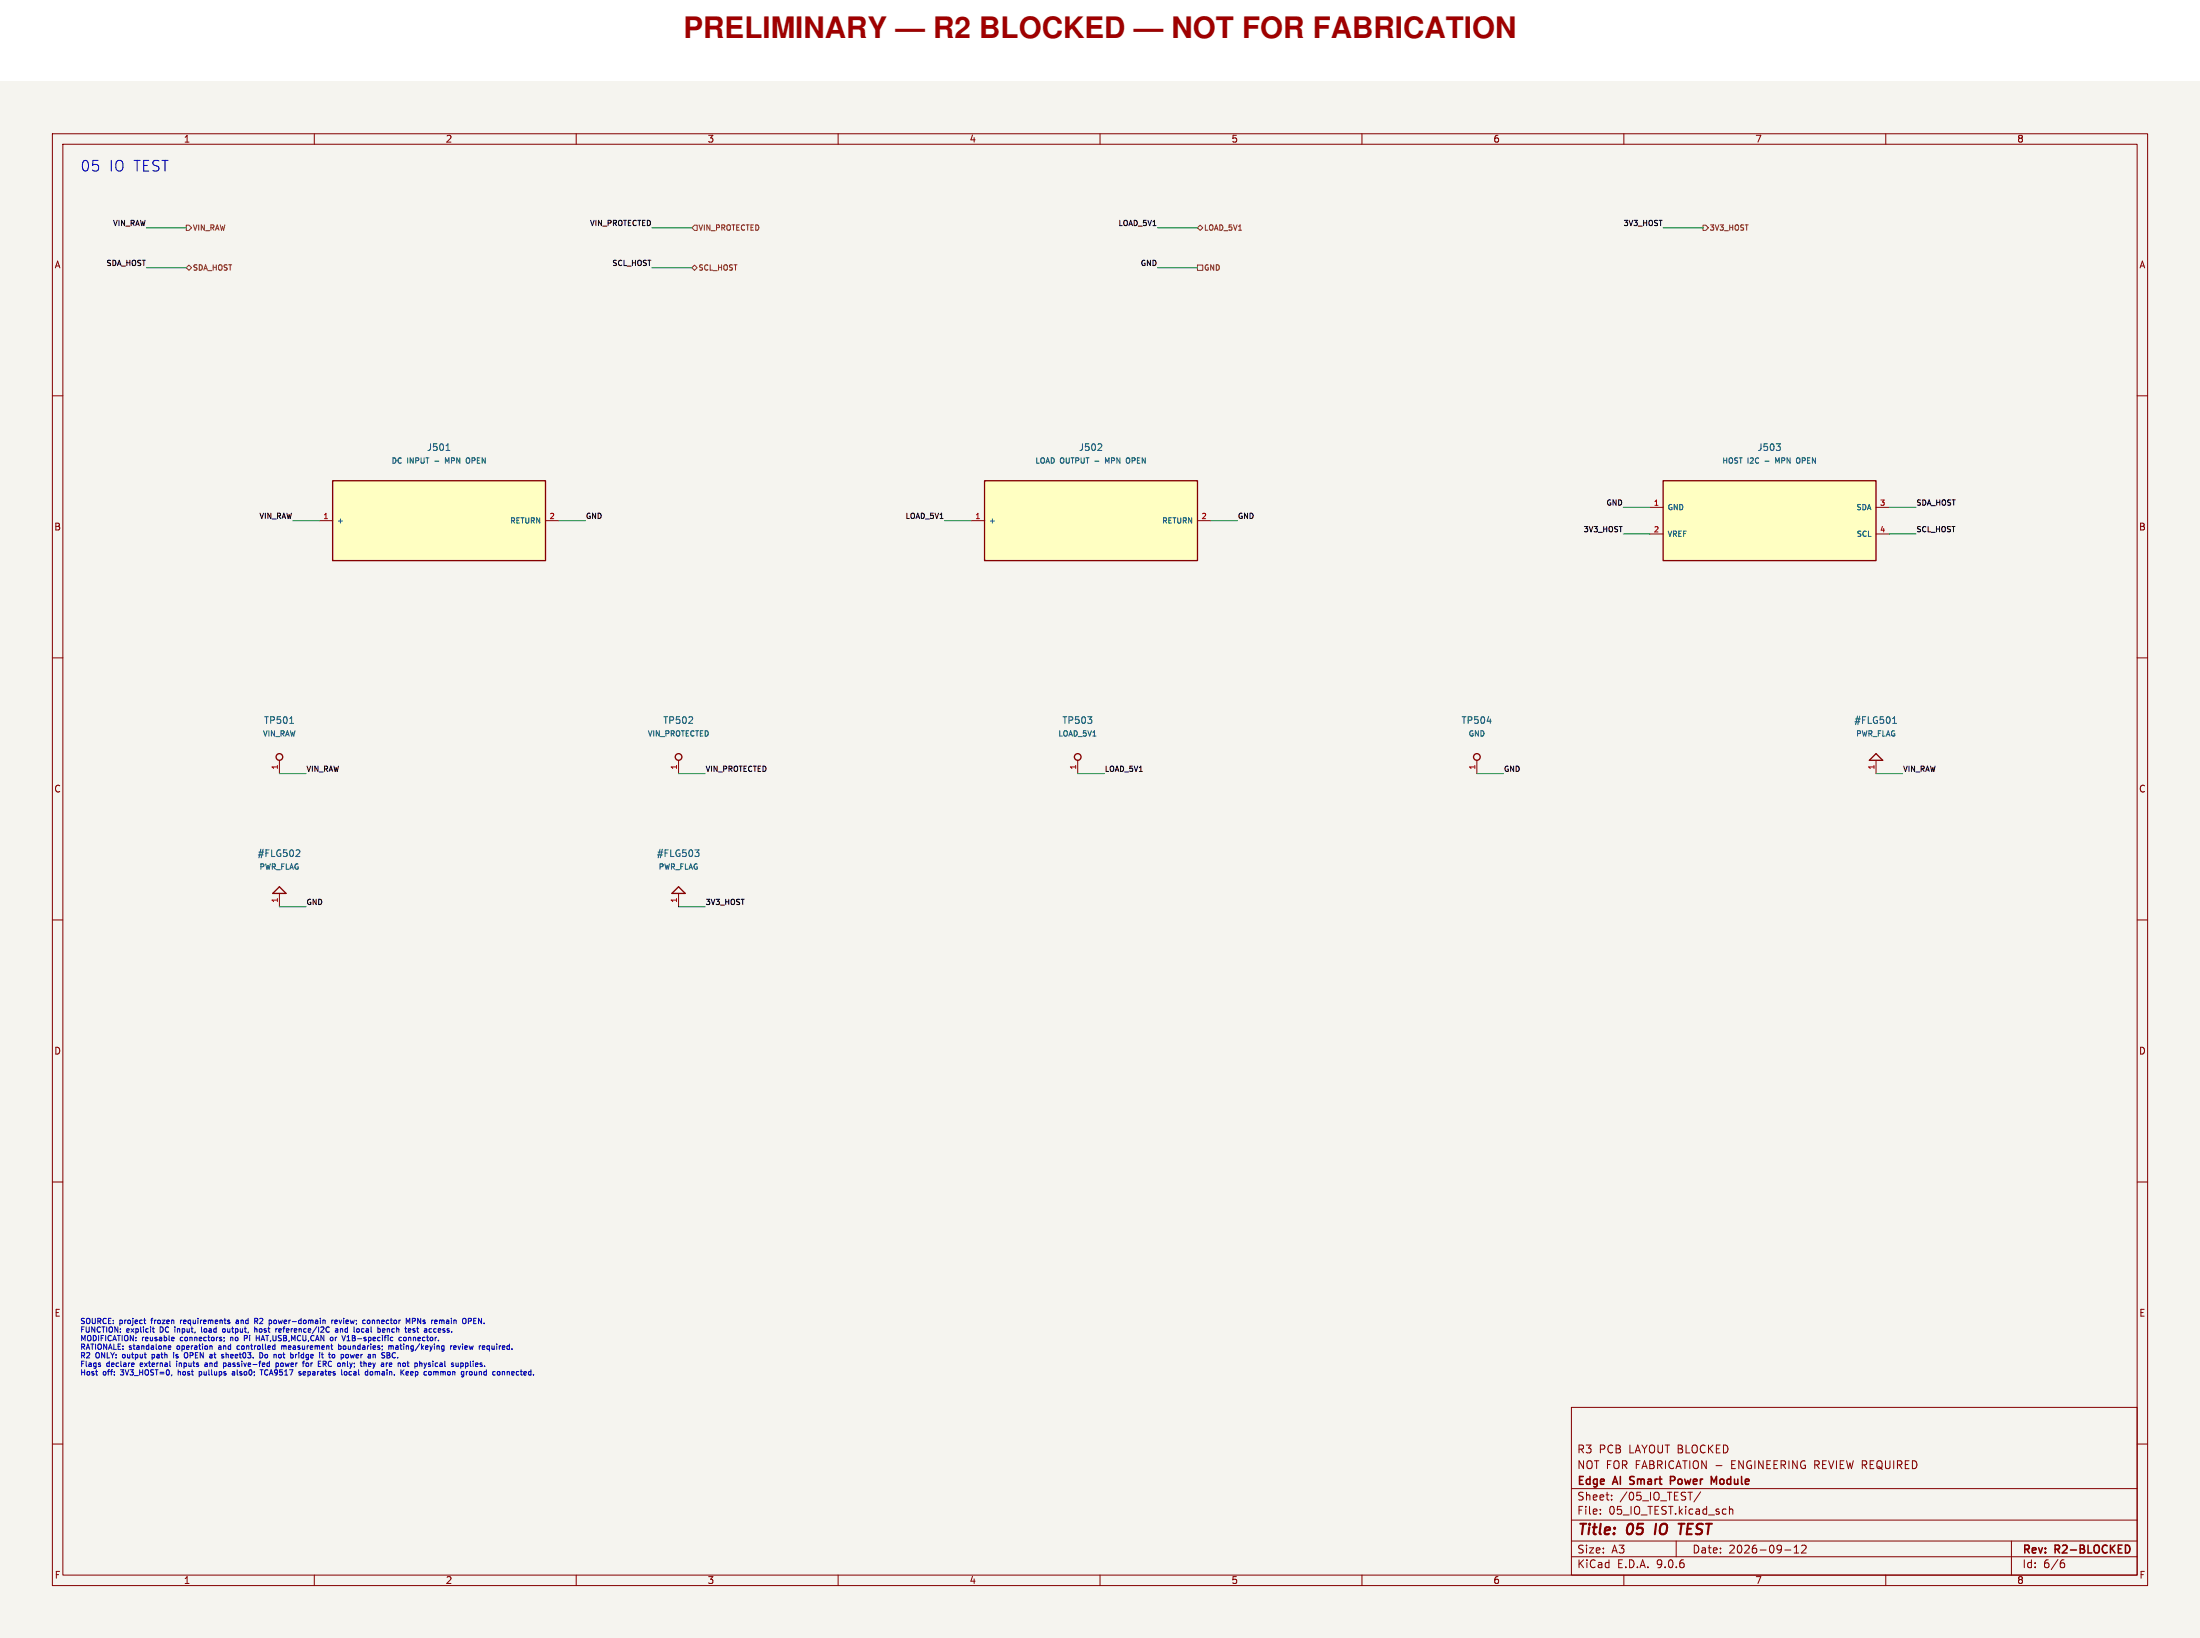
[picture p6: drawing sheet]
<svg xmlns="http://www.w3.org/2000/svg" width="420mm" height="313mm" viewBox="0 0 420 313" stroke-linecap="round" stroke-linejoin="round" font-family="sans-serif">
<path d="M0 15.5h420v297h-420z" fill="#f5f4ef" stroke="#f5f4ef" stroke-width=".19"/>
<g fill="none" stroke="#840000" stroke-width=".19">
<path d="M10 25.5h400v277h-400zM12 27.5h396v273h-396zM60 25.5v2M110 25.5v2M160 25.5v2M210 25.5v2M260 25.5v2M310 25.5v2M360 25.5v2M10 75.5h2M408 75.5h2M10 125.5h2"/>
<path d="M408 125.5h2M129.5 145.1v2.5M10 175.5h2M408 175.5h2M10 225.5h2M408 225.5h2M10 275.5h2M300 268.5h108v32h-108zM408 275.5h2M300 297h108M300 294h108M300 290h108"/>
<path d="M300 284h108M305.5 288.8v.1M305.5 288v.1M307.7 286.1v.1M307.7 285.3v.1M320 294v3M324.7 284.6l-1.3 2M330.2 287.4v1.5M330.2 288.1l.2-.2 .3 .1 .1 .9M340.7 295.7h1.2M342.5 296.3h.9M342.5 295.2l.4-.4v1.5"/>
<path d="M343.9 295l.6-.2 .2 .2 .1 .2-.9 1.1h.9M384 294v6.5M393.6 298.2l.4 .1 .2 .2-.1 .5-.5 .1M394 297.6l-.4 .1M60 300.5v2M110 300.5v2M160 300.5v2M210 300.5v2M260 300.5v2M310 300.5v2M360 300.5v2"/>
</g>
<path d="M316.2 290.7l-.3 2M320.4 290.7h1.2M321 290.7l-.2 2" fill="none" stroke="#840000" stroke-width=".4"/>
<path d="M311.1 283.1l.2 .1M311.2 281.8v.5M319.6 281.8l-.7-.1v1.5M319.6 282.4l-.7 .1M326.7 281.7l.5 1.1 .5-1.1v1.5" fill="none" stroke="#840000" stroke-width=".3"/>
<circle cx="129.5" cy="144.4" r=".63" fill="none" stroke="#840000" stroke-width=".25"/>
<path d="M188 91.7h40.6v15.3h-40.6z" fill="#ffffc2"/>
<g fill="none" stroke="#840000" stroke-width=".25">
<path d="M188 91.7h40.6v15.3h-40.6zM356.9 145.1l1.2-1.3 1.3 1.3zM52.1 170.5l1.2-1.3 1.3 1.3z"/>
<circle cx="53.3" cy="144.4" r=".63"/>
<circle cx="205.7" cy="144.4" r=".63"/>
<circle cx="281.9" cy="144.4" r=".63"/>
</g>
<path d="M185.4 99.3h2.6M228.6 99.3h2.5M53.3 145.1v2.5M205.7 145.1v2.5M281.9 145.1v2.5M358.1 145.1v2.5M53.3 170.5v2.5" fill="none" stroke="#840000" stroke-width=".19"/>
<path d="M210.2 84.7l.1 .2v.3l-.8 .8h.8M211.4 88.1l-.4-.7v1M215.4 87.4h-.2l-.2 .3 .1 .5 .3 .2M55.3 138h.7M283.9 137.6h.8M361.3 138h.7M361.4 137.1l.3-.3v1.2M57 162.2l.2 .2v.3l-.7 .7h.7" fill="none" stroke="#006464" stroke-width=".19"/>
<path d="M317.5 91.7h40.6v15.3h-40.6z" fill="#ffffc2"/>
<path d="M317.5 91.7h40.6v15.3h-40.6z" fill="none" stroke="#840000" stroke-width=".25"/>
<path d="M315 96.8h2.5M358.1 96.8h2.6M315 101.9h2.5M358.1 101.9h2.6" fill="none" stroke="#840000" stroke-width=".19"/>
<path d="M339.1 84.7h.8l-.4 .5M339.3 88.1l-.3-.7v1M339.8 85.2l.1 .2-.1 .5M343.4 87.4h-.3l-.2 .3 .1 .5 .4 .2" fill="none" stroke="#006464" stroke-width=".19"/>
<path d="M63.5 91.7h40.6v15.3h-40.6z" fill="#ffffc2"/>
<path d="M63.5 91.7h40.6v15.3h-40.6zM128.3 170.5l1.2-1.3 1.3 1.3z" fill="none" stroke="#840000" stroke-width=".25"/>
<path d="M61 99.3h2.5M104.1 99.3h2.6M129.5 170.5v2.5" fill="none" stroke="#840000" stroke-width=".19"/>
<path d="M85.2 86h.7M85.4 88.1l-.4-.7v1M89.4 87.4h-.3l-.1 .3v.5l.4 .2M132.7 162.2h.7l-.4 .4M133.2 162.6l.2 .3v.3l-.2 .2" fill="none" stroke="#006464" stroke-width=".19"/>
<path d="M35.6 43h.5l.5 .5-.5 .5h-.5zM35.6 51.1l.5-.5 .5 .5-.5 .5zM132.6 43h.5v1h-.5l-.5-.5zM132.6 50.6l.5 .5-.5 .5-.5-.5zM228.6 50.6h1v1h-1zM228.6 43.5l.5-.5 .5 .5-.5 .5zM325.1 43h.5l.5 .5-.5 .5h-.5z" fill="none" stroke="#725600" stroke-width=".19"/>
<g fill="none" stroke="#009600" stroke-width=".19">
<path d="M27.9 51.1h7.7M27.9 43.5h7.7M124.5 51.1h7.6M124.5 43.5h7.6M221 51.1h7.6M221 43.5h7.6M317.5 43.5h7.6M55.9 99.3h5.1M106.7 99.3h5.1M180.3 99.3h5.1M231.1 99.3h5.1M309.9 96.8h5.1"/>
<path d="M360.7 96.8h5.1M309.9 101.9h5.1M360.7 101.9h5.1M53.3 147.6h5.1M129.5 147.6h5.1M205.7 147.6h5.1M281.9 147.6h5.1M358.1 147.6h5.1M53.3 173h5.1M129.5 173h5.1"/>
</g>
<g fill="none" stroke="#0000c2" stroke-width=".19">
<path d="M27.4 251.9h.4M27.6 251.5v.9l.2 .1M29 258.4v1M29 259l.1 .1M29.1 253.5h.4M29.1 258.4l-.1 .1M29.2 253.2v.8l.3 .2M32.1 257.1l.5-.1v-.2h-.3l-.2 .1 .1 .5h.4M32.4 259.7v.9l.2 .1M32.9 255.1l.3 .1v.2l-.4 .1M33.1 258.1v.1M33.1 258.4v.7"/>
<path d="M33.2 255.8h-.3M33.4 253.5v.7M34.5 251.9v.6M34.5 252v.1M35.2 258.9l.2 .2 .4-.2M38.5 253.2v.8l.1 .2M40.5 256.9v.6M41.8 257.1v.3M42.3 255.5v.3M42.5 253.7l.1 .4 .2 .1 .2-.2M42.8 255.2v.1M42.8 255.8l-.1 .2"/>
<path d="M43.2 258.1v1M43.4 258.4l-.2 .1M43.5 251.9h.3M43.5 252.2l.4 .2-.1 .1h-.3M44 255.1v.7M45.4 251.9h-.3M45.4 252.2l-.4 .1 .1 .2h.3M45.6 256.8l-.4 .2 .1 .4 .3 .1M46.6 254.8v1M48.6 253.2v1M48.6 253.6h.4l.1 .6M48.9 252.1l.3 .4"/>
<path d="M48.9 255.3h.6M49.2 251.7l-.2-.2h-.4v1M49.2 251.9l-.2 .2h-.4M49.6 258.1v1l.5-.2v-.6M51 258.5l-.2-.1-.2 .2 .1 .4h.3M51.4 259.7v1M51.8 251.9l.1 .2-.1 .4M53.2 253.7l.1 .4h.4M53.5 258.4l.2 .2v.3l-.2 .2M53.7 253.7l-.5 .1M53.8 256.8v.7M54.2 256.9v.6"/>
<path d="M56.6 258.4h.1M57 258.4v.7M57.9 259.9v.8M61.9 251.9l.2 .1v.5M62.2 259.8l-.5-.1v1M62.7 258.4h.4M62.9 258.1v.8l.2 .2M63.2 255.1l.4 .2-.1 .4-.3 .1M63.3 251.9v.6M63.6 251.9l-.3 .2M64.1 253.6h.3M64.4 252l-.1-.1-.4 .1 .1 .5h.4"/>
<path d="M64.4 252.1l-.5 .1M64.5 253.7l-.5 .2 .2 .3 .3-.1M64.5 253.7v.5M64.6 256.8h.3l.2 .2-.1 .4h-.4M64.6 256.4v1.1M65 253.5v.7M65.3 254.8l.3 1 .3-1M66.2 255.8h.6M67.6 258.4l-.2 .7-.1-.5-.2 .5M68.6 253.6l-.1 .5M69 253.6v.4l.2 .2M69.4 251.9h.3"/>
<path d="M69.7 252.5h-.3M70.5 251.9h-.2l-.2 .2 .1 .4h.3M72.9 259l.4 .1M73 253.8l.5-.1-.1-.1-.2-.1-.2 .2 .1 .4h.3M73.1 258.6h.2M74.2 256.8v.7M74.4 258.3l-.2-.2h-.3v1M74.7 256.9v.6M75.1 256.9v.6M75.3 258.1l-.4 .2M75.9 259v.1M76.6 255.2l-.3-.1-.1 .2 .1 .5h.3"/>
<path d="M77.5 255.2l-.3-.1-.2 .2 .1 .5h.4M77.6 251.5l.3 .8 .3-.8v1M77.8 259.7v.9l.3 .1M79.2 253.6l-.2-.1-.2 .2 .1 .1 .3 .1v.2h-.4M79.2 251.6l-.5-.1v1M79.2 252l-.5 .1M83.3 253.6l-.3-.1-.2 .2 .1 .4h.4M83.9 251.9v.6M84.3 251.9l-.4 .1M86 256.8v.7M86.3 256.8l-.3 .2M86.6 257.1l.5-.1-.1-.2h-.2l-.2 .1 .1 .5h.3"/>
<path d="M89.4 252.1l.5-.1v-.4l-.5-.1v1M92.2 256.8h.3l.1 .2-.5 .1M92.5 257.4l-.3 .1M93.1 256.8l-.2 .2v.3l.2 .2M18.5 262.4h.1M19.1 260.4l.1 .1-.1 .2M19.1 260l.1 .1M25.5 260.7h-.2M25.6 260.3l-.5 .1M33.7 260v.7M34 261.3v1.1M38 262.3l.3 .1"/>
<path d="M38 261.7v1M39.4 260l-.3 .1M39.5 260.3l-.4 .2v.2h.4M42.7 260.1l.3-.1 .2 .2-.1 .5h-.4M42.7 260v1.1M44.8 261.9l-.5 .2 .2 .3 .3-.1M44.8 261.8v.6M49.9 261.3v1.1M51.1 260l.3 .1M51.4 260.7h-.3M52.7 260.1l.3-.1 .2 .2-.1 .5h-.4M52.7 260v1.1"/>
<path d="M57.3 262l.2 .2-.2 .2M57.9 261.8v.5l.3 .1M58.4 261.9l-.5 .1M58.4 260.2l.1 .5h.3M61.9 260.2l.4 .5M62.2 260.2h-.5M65.2 261.3v.9l.2 .2M66 261.7l-.3 .2 .1 .4h.4v-.4M69.9 260.2v.5M70.3 260.2l.1 .5h.3M70.6 261.9v.3l.2 .2 .3-.1 .1-.4M70.8 260.3l-.5 .1"/>
<path d="M74.3 260.4l.5-.1v-.2l-.3-.1-.2 .2 .1 .5h.4M76.7 261.8l.4 .6M77.1 261.3l-.6 .6M77.5 262l.5-.1-.1-.2h-.2l-.2 .1 .1 .5h.3M77.7 260h.4M80.9 260l.3 .7M81.2 260.7l-.1 .3M81.4 260l-.2 .7M82.8 261.7v.7M88 260.1l.3-.1 .1 .2-.1 .5h-.3M88 260v1.1M88.9 260.7h.3"/>
<path d="M88.9 260v1.1M89.2 260l-.3 .1M89.6 261.9v.3l.2 .2 .3-.1v-.4M95.9 261.8l.4-.1v.7M95.9 261.7v.7"/>
</g>
<text font-size="5.6" fill="#a00000" x="130.5" y="7.2">PRELIMINARY — R2 BLOCKED — NOT FOR FABRICATION</text>
<g font-size="2.8" fill="#0000c2">
<text x="15.2" y="33">05</text>
<text x="20.7" y="33">IO TEST</text>
</g>
<g font-size="2.8" fill="#840000">
<text x="301" y="293.4">Title:</text>
<text x="310.6" y="293.4">05</text>
<text x="316.8" y="293.4">IO</text>
<text x="322.2" y="293.4">TEST</text>
</g>
<g font-size="2.1" fill="#840000">
<text x="301" y="280.5">NOT FOR FABRICATION -</text>
<text x="301" y="277.5">R3</text>
<text x="305.2" y="277.5">PCB</text>
<text x="311" y="277.5">LAYOUT BLOCKED</text>
<text x="330.8" y="280.5">ENGINEERING REVIEW REQUIRED</text>
<text x="301" y="286.5">Sheet:</text>
<text x="301" y="283.7">Edge</text>
<text x="308.1" y="283.7">AI</text>
<text x="309.2" y="286.5">/05_IO_TEST/</text>
<text x="311.8" y="283.7">Smart</text>
<text x="320.1" y="283.7">Power</text>
<text x="328.5" y="283.7">Module</text>
<text x="301" y="289.2">File:</text>
<text x="307.1" y="289.2">05_IO_TEST.kicad_sch</text>
<text x="301" y="299.4">KiCad</text>
<text x="301" y="296.6">Size:</text>
<text x="307.6" y="296.6">A3</text>
<text x="308.7" y="299.4">E.D.A.</text>
<text x="316.3" y="299.4">9.0.6</text>
<text x="323" y="296.6">Date:</text>
<text x="330" y="296.6">2026-09-12</text>
<text x="386" y="296.8">Rev:</text>
<text x="386" y="299.4">Id:</text>
<text x="390.1" y="299.4">6/6</text>
<text x="392.4" y="296.8">R2-BLOCKED</text>
</g>
<g font-size="1.8" fill="#840000">
<text x="35" y="27.4">1</text>
<text x="85" y="27.4">2</text>
<text x="135" y="27.4">3</text>
<text x="185" y="27.4">4</text>
<text x="235" y="27.4">5</text>
<text x="285" y="27.4">6</text>
<text x="335" y="27.4">7</text>
<text x="385" y="27.4">8</text>
<text x="10.3" y="51.4">A</text>
<text x="408.3" y="51.4">A</text>
<text x="10.3" y="101.4">B</text>
<text x="408.2" y="101.4">B</text>
<text x="10.3" y="151.4">C</text>
<text x="408.2" y="151.4">C</text>
<text x="10.3" y="201.4">D</text>
<text x="408.2" y="201.4">D</text>
<text x="10.3" y="251.4">E</text>
<text x="408.3" y="251.4">E</text>
<text x="10.3" y="301.4">F</text>
<text x="35" y="302.4">1</text>
<text x="85" y="302.4">2</text>
<text x="135" y="302.4">3</text>
<text x="185" y="302.4">4</text>
<text x="235" y="302.4">5</text>
<text x="285" y="302.4">6</text>
<text x="335" y="302.4">7</text>
<text x="385" y="302.4">8</text>
<text x="408.3" y="301.4">F</text>
</g>
<g font-size="1.8" fill="#006464">
<text x="81.4" y="86.2">J501</text>
<text x="205.9" y="86.2">J502</text>
<text x="335.4" y="86.2">J503</text>
<text x="50.3" y="138.3">TP501</text>
<text x="126.5" y="138.3">TP502</text>
<text x="202.7" y="138.3">TP503</text>
<text x="278.9" y="138.3">TP504</text>
<text x="353.9" y="138.3">#FLG501</text>
<text x="49.1" y="163.7">#FLG502</text>
<text x="125.3" y="163.7">#FLG503</text>
</g>
<g font-size="1.4" fill="#0f0f0f">
<text x="21.4" y="43.2">VIN_RAW</text>
<text x="112.5" y="43.2">VIN_PROTECTED</text>
<text x="213.4" y="43.2">LOAD_5V1</text>
<text x="309.8" y="43.2">3V3_HOST</text>
<text x="20.2" y="50.8">SDA_HOST</text>
<text x="116.8" y="50.8">SCL_HOST</text>
<text x="217.6" y="50.8">GND</text>
<text x="49.4" y="99.1">VIN_RAW</text>
<text x="111.8" y="99.1">GND</text>
<text x="172.7" y="99.1">LOAD_5V1</text>
<text x="236.2" y="99.1">GND</text>
<text x="302.2" y="101.6">3V3_HOST</text>
<text x="306.5" y="96.5">GND</text>
<text x="365.8" y="96.5">SDA_HOST</text>
<text x="365.8" y="101.6">SCL_HOST</text>
<text x="58.4" y="147.3">VIN_RAW</text>
<text x="134.6" y="147.3">VIN_PROTECTED</text>
<text x="210.8" y="147.3">LOAD_5V1</text>
<text x="287" y="147.3">GND</text>
<text x="363.2" y="147.3">VIN_RAW</text>
<text x="58.4" y="172.7">GND</text>
<text x="134.6" y="172.7">3V3_HOST</text>
</g>
<g font-size="1.4" fill="#725600">
<text x="36.7" y="44.2">VIN_RAW</text>
<text x="133.2" y="44.2">VIN_PROTECTED</text>
<text x="229.8" y="44.2">LOAD_5V1</text>
<text x="326.3" y="44.2">3V3_HOST</text>
<text x="36.7" y="51.8">SDA_HOST</text>
<text x="133.2" y="51.8">SCL_HOST</text>
<text x="229.8" y="51.8">GND</text>
</g>
<g font-size="1.4" fill="#006464">
<text x="74.6" y="88.6">DC</text>
<text x="77.7" y="88.6">INPUT</text>
<text x="83.1" y="88.6">-</text>
<text x="85.4" y="88.6">MPN</text>
<text x="89.7" y="88.6">OPEN</text>
<text x="197.6" y="88.6">LOAD OUTPUT -</text>
<text x="211.4" y="88.6">MPN</text>
<text x="215.7" y="88.6">OPEN</text>
<text x="328.7" y="88.6">HOST I2C</text>
<text x="337.1" y="88.6">-</text>
<text x="339.4" y="88.6">MPN</text>
<text x="343.6" y="88.6">OPEN</text>
<text x="64.3" y="100.1">+</text>
<text x="97.3" y="100.1">RETURN</text>
<text x="188.7" y="100.1">+</text>
<text x="221.7" y="100.1">RETURN</text>
<text x="318.3" y="97.5">GND</text>
<text x="354.3" y="97.5">SDA</text>
<text x="318.3" y="102.6">VREF</text>
<text x="354.3" y="102.6">SCL</text>
<text x="50.1" y="140.7">VIN_RAW</text>
<text x="123.6" y="140.7">VIN_PROTECTED</text>
<text x="201.9" y="140.7">LOAD_5V1</text>
<text x="280.3" y="140.7">GND</text>
<text x="354.2" y="140.7">PWR_FLAG</text>
<text x="49.4" y="166.1">PWR_FLAG</text>
<text x="125.6" y="166.1">PWR_FLAG</text>
</g>
<g font-size="1.4" fill="#a90000">
<text x="61.6" y="99.1">1</text>
<text x="104.8" y="99.1">2</text>
<text x="186.1" y="99.1">1</text>
<text x="229.3" y="99.1">2</text>
<text x="315.6" y="96.5">1</text>
<text x="315.6" y="101.6">2</text>
<text x="358.8" y="96.5">3</text>
<text x="358.8" y="101.6">4</text>
<text x="53.1" y="146.9" transform="rotate(-90 53.1 146.9)">1</text>
<text x="129.3" y="146.9" transform="rotate(-90 129.3 146.9)">1</text>
<text x="205.5" y="146.9" transform="rotate(-90 205.5 146.9)">1</text>
<text x="281.7" y="146.9" transform="rotate(-90 281.7 146.9)">1</text>
<text x="357.9" y="146.9" transform="rotate(-90 357.9 146.9)">1</text>
<text x="53.1" y="172.3" transform="rotate(-90 53.1 172.3)">1</text>
<text x="129.3" y="172.3" transform="rotate(-90 129.3 172.3)">1</text>
</g>
<g font-size="1.4" fill="#0000c2">
<text x="15.2" y="253">SOURCE:</text>
<text x="15.2" y="254.6">FUNCTION:</text>
<text x="15.2" y="256.2">MODIFICATION:</text>
<text x="15.2" y="257.9">RATIONALE: standalone</text>
<text x="22.8" y="253">project</text>
<text x="24.2" y="254.6">explicit</text>
<text x="27.1" y="256.2">reusable</text>
<text x="29.1" y="253">frozen</text>
<text x="30.7" y="254.6">DC</text>
<text x="33.8" y="254.6">input,</text>
<text x="34" y="257.9">operation</text>
<text x="34.6" y="256.2">connectors;</text>
<text x="34.9" y="253">requirements</text>
<text x="39.1" y="254.6">load</text>
<text x="42.2" y="257.9">and</text>
<text x="43.5" y="254.6">output,</text>
<text x="44.5" y="256.2">no</text>
<text x="45.8" y="253">and</text>
<text x="46" y="257.9">controlled</text>
<text x="47.3" y="256.2">Pi</text>
<text x="49.6" y="253">R2</text>
<text x="49.8" y="254.6">host</text>
<text x="49.8" y="256.2">HAT,USB,MCU,CAN</text>
<text x="52.6" y="253">power-domain</text>
<text x="54.1" y="254.6">reference/I2C</text>
<text x="54.7" y="257.9">measurement</text>
<text x="64.3" y="256.2">or</text>
<text x="64.8" y="253">review;</text>
<text x="65.7" y="254.6">and</text>
<text x="65.8" y="257.9">boundaries;</text>
<text x="66.9" y="256.2">V1B-specific</text>
<text x="69.5" y="254.6">local</text>
<text x="71" y="253">connector</text>
<text x="74.3" y="254.6">bench</text>
<text x="75.7" y="257.9">mating/keying</text>
<text x="77.9" y="256.2">connector.</text>
<text x="79.5" y="253">MPNs</text>
<text x="79.9" y="254.6">test</text>
<text x="83.7" y="254.6">access.</text>
<text x="84.6" y="253">remain</text>
<text x="87.7" y="257.9">review</text>
<text x="90.8" y="253">OPEN.</text>
<text x="93.4" y="257.9">required.</text>
<text x="15.2" y="259.5">R2</text>
<text x="15.2" y="261.1">Flags</text>
<text x="15.2" y="262.8">Host</text>
<text x="18.3" y="259.5">ONLY:</text>
<text x="19.7" y="262.8">off:</text>
<text x="20.3" y="261.1">declare</text>
<text x="23.2" y="262.8">3V3_HOST=0,</text>
<text x="23.6" y="259.5">output</text>
<text x="27" y="261.1">external</text>
<text x="29.5" y="259.5">path</text>
<text x="33.8" y="259.5">is</text>
<text x="34.1" y="261.1">inputs</text>
<text x="34.4" y="262.8">host</text>
<text x="36.2" y="259.5">OPEN</text>
<text x="38.7" y="262.8">pullups</text>
<text x="39.8" y="261.1">and</text>
<text x="41.2" y="259.5">at</text>
<text x="43.6" y="261.1">passive-fed</text>
<text x="43.8" y="259.5">sheet03.</text>
<text x="45.3" y="262.8">also0;</text>
<text x="51" y="262.8">TCA9517</text>
<text x="51.3" y="259.5">Do</text>
<text x="53.9" y="261.1">power</text>
<text x="54.2" y="259.5">not</text>
<text x="57.7" y="259.5">bridge</text>
<text x="58.5" y="262.8">separates</text>
<text x="59.3" y="261.1">for</text>
<text x="62.5" y="261.1">ERC</text>
<text x="63.5" y="259.5">it</text>
<text x="65.6" y="259.5">to</text>
<text x="66.4" y="261.1">only;</text>
<text x="66.9" y="262.8">local</text>
<text x="68.1" y="259.5">power</text>
<text x="71.1" y="261.1">they</text>
<text x="71.7" y="262.8">domain.</text>
<text x="73.5" y="259.5">an</text>
<text x="75.3" y="261.1">are</text>
<text x="78.7" y="261.1">not</text>
<text x="78.7" y="262.8">Keep</text>
<text x="82.2" y="261.1">physical</text>
<text x="83.4" y="262.8">common</text>
<text x="89.4" y="261.1">supplies.</text>
<text x="90.8" y="262.8">ground</text>
<text x="97.1" y="262.8">connected.</text>
</g>
</svg>
